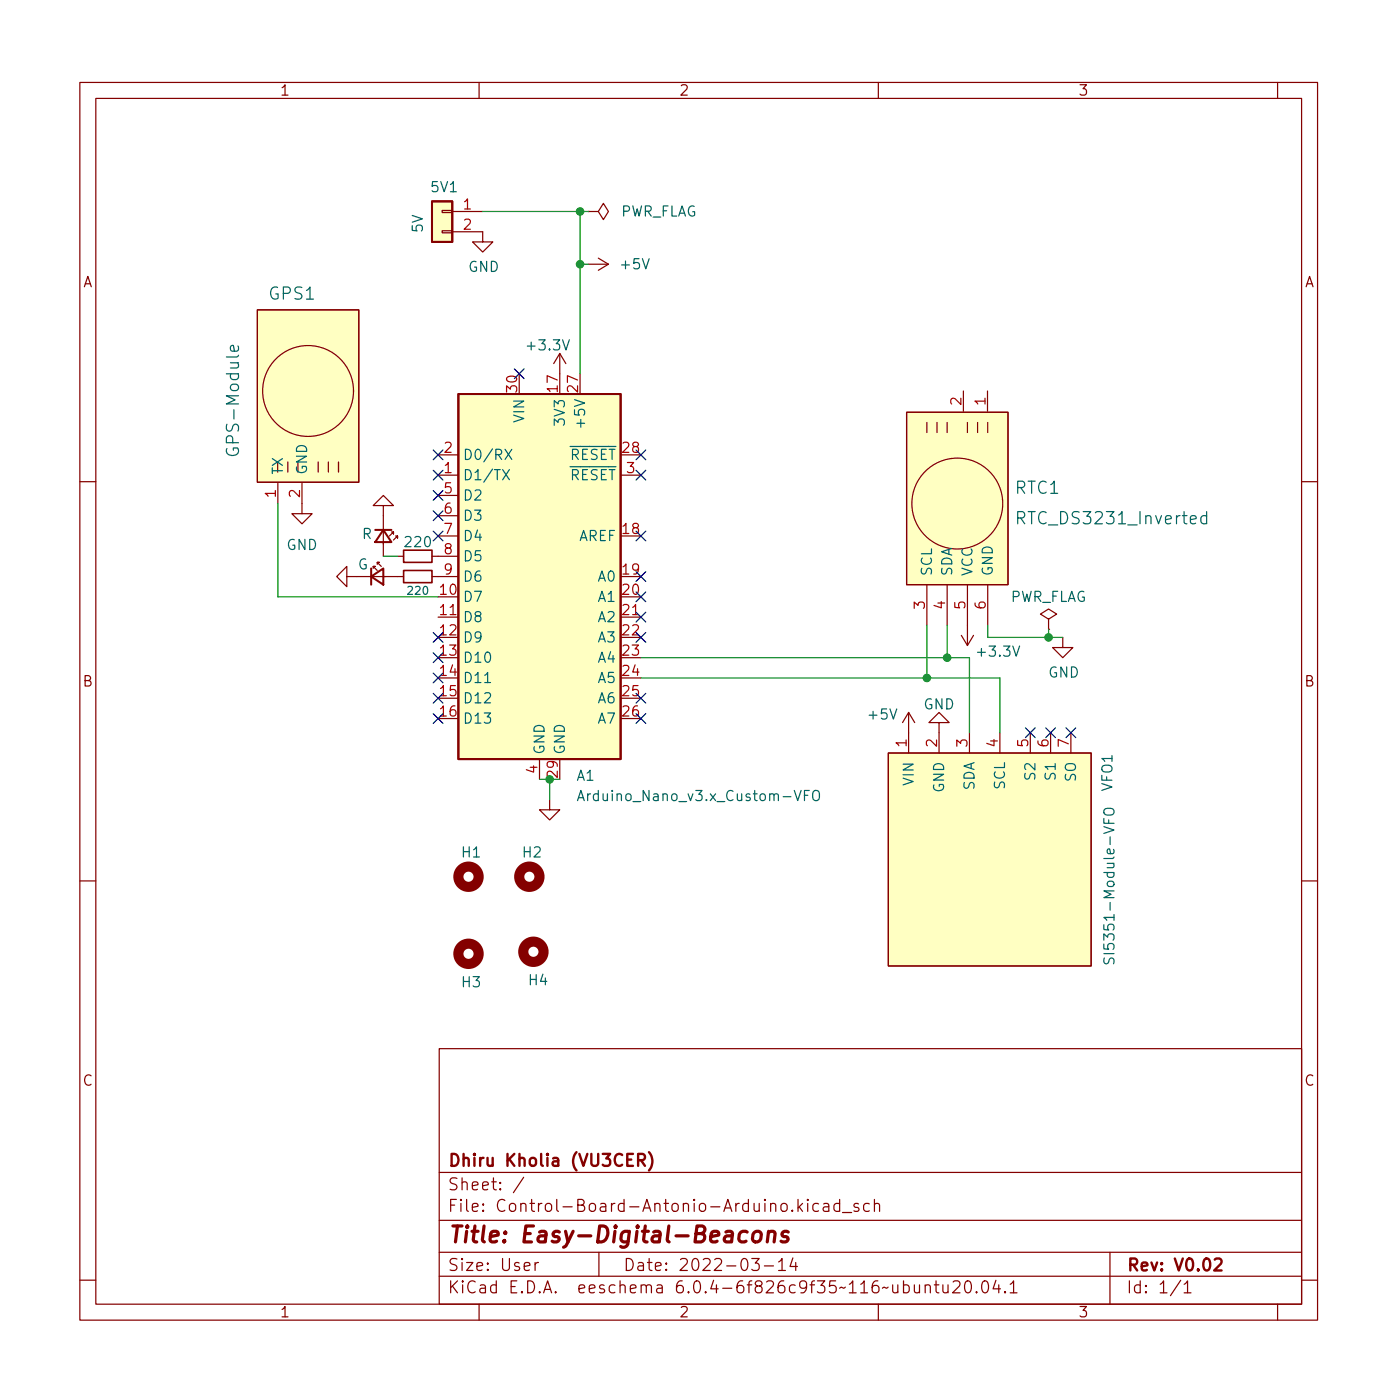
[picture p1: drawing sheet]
<svg xmlns="http://www.w3.org/2000/svg" width="175mm" height="175mm" viewBox="0 0 175 175" stroke-linecap="round" stroke-linejoin="round" font-family="sans-serif">
<g fill="none" stroke="#840000" stroke-width=".15">
<path d="M10 10.3h155v155h-155zM12 12.3h151v151h-151zM60 10.3v2M110 10.3v2M160 10.3v2M32.2 38.8h12.7v21.6h-12.7zM55.4 28.9h1.2v.3h-1.2zM55.4 26.4h1.2v.2h-1.2zM56.6 29h3.9v1.3h1.2l-1.2 1.3-1.3-1.3h1.3M56.6 26.5h3.9M73.7 26.5h1.2l.7-1 .6 1-.6 1-.7-1M73.7 26.5h.1"/>
<path d="M73.7 33.1h2.5M74.9 32.3l1.3 .8M76.2 33.1l-1.3 .8M39.9 57.9v1.2M41.1 57.9v1.2M42.4 57.9v1.2M54.9 59.5h2.5M54.9 57h2.5M70.1 44.3l-.8 1.2M70.1 44.3v2.5M70.1 44.3l.8 1.2M77.7 59.5h2.6"/>
<path d="M113.5 51.6h12.7v21.6h-12.7zM116.1 52.9v1.3M117.3 52.9v1.3M118.6 52.9v1.3M120.6 49v2.5M121.2 52.9v1.3M122.4 52.9v1.3M123.7 49v2.5M123.7 52.9v1.3M10 60.3h2M34.8 60.5v2.6M37.8 60.5v3.8h1.3l-1.3 1.3-1.2-1.3h1.2"/>
<path d="M43.4 72.2v-1.3l-1.2 1.3 1.2 1.3v-1.3h7.1M46.7 71.2v-.3h.3h-.3l.5 .5M47.2 70.7v-.3h.3h-.3l.6 .5M48 63.3h1.3l-1.3-1.3-1.3 1.3h1.3v6.4M49 66.6h.3v.3v-.3l-.5 .5M49.5 67.1h.3v.3v-.3l-.5 .5M49.8 69.7h.7M54.1 69.7h3.3M54.1 72.2h3.3M54.9 77.3h2.5M54.9 62h2.5M54.9 64.6h2.5"/>
<path d="M54.9 67.1h2.5M77.7 77.3h2.6M116.1 73.2v5.1M118.6 73.2v5.1M120.4 79.6l.8 1.2M121.2 73.2v7.6M121.9 79.6l-.7 1.2M123.7 73.2v5.1M131.3 77.5l1-.6-1-.6-1 .6 1 .6v1.3M131.3 78.8h.1M133.1 79.8v1.3h1.3l-1.3 1.3-1.3-1.3h1.3M163 60.3h2"/>
<path d="M67.6 95.1v2.5M111.3 94.3h25.4v26.7h-25.4zM113.8 89.2l-.8 1.3M113.8 89.2v5.1M113.8 89.2l.8 1.3M117.6 90.5h1.3l-1.3-1.3-1.3 1.3h1.3v3.8M121.4 91.8v2.5M125.2 91.8v2.5M129 91.8v2.5M131.6 91.8v2.5M134.1 91.8v2.5M10 110.3h2"/>
<path d="M68.8 100.1v1.3h1.3l-1.3 1.3-1.2-1.3h1.2M163 110.3h2M55 131.3h108v32h-108zM55 159.8h108M55 156.8h108M55 152.8h108M55 146.8h108M65.6 147.4l-1.3 2M67 158.1v1M67.4 158.1a.38 .38 0 0 0-.4 .3M75 156.8v3M94.2 157.6h.9l-.5 .6a.41 .41 0 0 1 .5 .3v.3l-.2 .2-.5 .1-.2-.1"/>
<path d="M95.7 158.5h1.2M97.5 158l.4-.4v1.5M97.5 159.1h.9M99.3 157.5l-.4 1.1h1M99.7 158.1v1M99.9 150.2v1.5M100.1 151.1l.4 .6M100.5 150.7l-.6 .6M101.2 150.2l-.1 .1 .1 .1v-.1v-.1v.2M101.2 150.7v1M102.5 150.8l-.4-.1-.3 .3v.4l.1 .2 .2 .1 .4-.1M103.2 150.8l.1-.1 .4 .1 .1 .9"/>
<path d="M103.8 151.1h-.5a.29 .29 0 0 0-.2 .3 .29 .29 0 0 0 .2 .3l.5-.1M105.2 150.8l-.5-.1-.3 .3v.4l.2 .2 .1 .1 .5-.1M105.2 150.2v1.5M105.5 151.9h1.2M107.5 150.8l-.3-.1-.3 .2 .1 .2 .5 .2 .1 .1-.1 .2-.1 .1-.5-.1M108.9 150.8l-.5-.1-.2 .3v.4l.1 .2 .1 .1 .5-.1M109.5 150.9a.37 .37 0 0 1 .7 0v.8M109.5 150.2v1.5M139 156.8v6.5M10 160.3h2M60 163.3v2M110 163.3v2"/>
<path d="M114.5 160.9l.1 .9a.41 .41 0 0 0 .6 0M115.2 160.9v1M115.9 161.1a.37 .37 0 0 1 .6 0v.8M115.9 160.9v1M117 160.9h.6M117.2 160.4v1.3l.1 .1 .3 .1M118.1 160.9l.1 .9a.41 .41 0 0 0 .5 0M118.7 160.9v1M119.4 160.6l.2-.2h.3a.41 .41 0 0 1 .3 .7l-.9 .8h.9M121 160.5a.36 .36 0 0 1 .6 .2 .77 .77 0 0 1-.4 1.2 1 1 0 0 1-.2-1.4zM122.3 161.8h.1l-.1 .1-.1-.1h.1v.1M123.1 160.6a.36 .36 0 0 1 .4-.2 .36 .36 0 0 1 .2 .3 .77 .77 0 0 1-.4 1.2 .91 .91 0 0 1-.2-1.3z"/>
<path d="M124.7 160.3l-.3 1.1h.9M125.1 160.9v1M125.9 161.8v.1l-.1-.1h.1v.1M126.5 160.8l.4-.4v1.5M126.5 161.9h.9M147.9 160.3l-1.3 2M148.3 160.8l.4-.4v1.5M148.3 161.9h.9M160 163.3v2M163 160.3h2"/>
<circle cx="38.6" cy="49" r="5.7"/>
<circle cx="119.9" cy="63.1" r="5.7"/>
</g>
<path d="M79.9 145.3h.6a.41 .41 0 0 0 .3-.4 .41 .41 0 0 0-.3-.4h-.6v1.5M80.3 145.3l.5 .7M81.3 144.3a1.72 1.72 0 0 1 0 2.3M152.1 157.8l.2-.2h.4a.41 .41 0 0 1 .2 .7l-.8 .8h.9" fill="none" stroke="#840000" stroke-width=".3"/>
<path d="M93.6 154.3a.66 .66 0 0 0-1 .3l-.1 .6 .2 .2 .1 .1 .6-.1M94.4 154.4a.52 .52 0 0 1 .5-.2 .52 .52 0 0 1 .4 .4v.6a.55 .55 0 0 1-.5 .3 .55 .55 0 0 1-.6-.3l.1-.6zM96.2 154.4a.49 .49 0 0 1 .9 .1l-.2 1M96.3 154.2l-.2 1.3M98.7 154.3a.49 .49 0 0 0-.8 .3l.1 .2 .6 .2 .1 .2-.1 .2-.2 .1h-.4l-.2-.1" fill="none" stroke="#840000" stroke-width=".4"/>
<path d="M50.5 68.9h3.6v1.5h-3.6zM50.5 71.4h3.6v1.6h-3.6z" fill="none" stroke="#840000" stroke-width=".2"/>
<path d="M54.1 25.2h2.5v5.1h-2.5zM57.4 49.3h20.3v45.8h-20.3zM46.5 72.2l1.5-1v2zM46.5 71.2v2M47 66.4h2M48 66.4l1 1.5h-2z" fill="none" stroke="#840000" stroke-width=".25"/>
<g fill="#ffffc2" stroke="#ffffc2" stroke-width=".13">
<path d="M54.1 25.2h2.5v5.1h-2.5z"/>
<path d="M32.2 38.8h12.7v21.6h-12.7z"/>
<path d="M57.4 49.3h20.3v45.8h-20.3z"/>
<path d="M113.5 51.6h12.7v21.6h-12.7z"/>
<path d="M111.3 94.3h25.4v26.7h-25.4z"/>
</g>
<g fill="none" stroke="#006464" stroke-width=".15">
<path d="M29.8 43.3l.1 .5-.2 .2-.8-.1v-.1v-.5h.3l.2 .7M62.9 58.8l.9 1.3M63.2 56.3l.9 1.2M63.8 58.8l-.9 1.3M64.1 56.3l-.9 1.2M151.1 64.7l-.4-.1-.3 .3v.4l.1 .2 .2 .1 .4-.1M151.1 64.1v1.5M60.7 85.5h.7M72.4 99.9h.6M100.7 99.6h.5M101.4 99h-.7v1.3M101.8 99.2a.43 .43 0 0 1 .5-.2 .43 .43 0 0 1 .3 .4v.4a.42 .42 0 0 1-.4 .5 .42 .42 0 0 1-.4-.5z"/>
<path d="M72.3 100.3l.4-1.3 .5 1.3M138.2 102.5v.6h1.3M138.3 120v.6a.3 .3 0 0 0 .3 .1 .3 .3 0 0 0 .2-.2 .46 .46 0 0 1 .3-.5h.3l.1 .2v.5M138.3 101.4a.81 .81 0 0 1 1.2 .1 .43 .43 0 0 1-.4 .6h-.4a.42 .42 0 0 1-.4-.2 .42 .42 0 0 1 0-.5z"/>
</g>
<g fill="none" stroke="#840000" stroke-width="1.3">
<circle cx="58.7" cy="109.8" r="1.27"/>
<circle cx="58.7" cy="119.5" r="1.27"/>
<circle cx="66.3" cy="109.8" r="1.27"/>
<circle cx="66.8" cy="119.2" r="1.27"/>
</g>
<path d="M60.5 26.5h13.2M72.6 33.1h1.1M72.6 26.5v20.3M34.8 63.1v11.6h20.1M48 69.7h1.8M116.1 78.3v6.6M118.6 78.3v4.1M123.7 78.3v1.5h9.4M131.3 78.8v1M67.6 97.6h1.2v2.5M80.3 84.9h44.9v6.9M80.3 82.4h41.1v9.4" fill="none" stroke="#009600" stroke-width=".15"/>
<g fill="none" stroke="#000084" stroke-width=".15">
<path d="M54.3 56.4l1.2 1.2M54.3 58.9l1.2 1.2M55.5 56.4l-1.2 1.2M55.5 58.9l-1.2 1.2M64.4 46.2l1.2 1.2M65.6 46.2l-1.2 1.2M79.7 58.9l1.2 1.2M79.7 56.4l1.2 1.2M80.9 58.9l-1.2 1.2M80.9 56.4l-1.2 1.2M54.3 79.2l1.2 1.2M54.3 61.4l1.2 1.3"/>
<path d="M54.3 64l1.2 1.2M54.3 66.5l1.2 1.2M55.5 79.2l-1.2 1.2M55.5 61.4l-1.2 1.3M55.5 64l-1.2 1.2M55.5 66.5l-1.2 1.2M79.7 71.6l1.2 1.2M79.7 76.7l1.2 1.2M79.7 79.2l1.2 1.2M79.7 66.5l1.2 1.2M79.7 74.1l1.2 1.3M80.9 71.6l-1.2 1.2"/>
<path d="M80.9 76.7l-1.2 1.2M80.9 79.2l-1.2 1.2M80.9 66.5l-1.2 1.2M80.9 74.1l-1.2 1.3M54.3 84.3l1.2 1.2M54.3 86.8l1.2 1.3M54.3 81.8l1.2 1.2M54.3 89.4l1.2 1.2M55.5 84.3l-1.2 1.2M55.5 86.8l-1.2 1.3M55.5 81.8l-1.2 1.2M55.5 89.4l-1.2 1.2"/>
<path d="M79.7 89.4l1.2 1.2M79.7 86.8l1.2 1.3M80.9 89.4l-1.2 1.2M80.9 86.8l-1.2 1.3M128.4 91.2l1.2 1.2M129.6 91.2l-1.2 1.2M131 91.2l1.2 1.2M132.2 91.2l-1.2 1.2M133.5 91.2l1.2 1.2M134.7 91.2l-1.2 1.2"/>
</g>
<g fill="#009600" stroke="#009600" stroke-width=".15">
<circle cx="72.6" cy="33.1" r=".46"/>
<circle cx="72.6" cy="26.5" r=".46"/>
<circle cx="116.1" cy="84.9" r=".46"/>
<circle cx="118.6" cy="82.4" r=".46"/>
<circle cx="131.3" cy="79.8" r=".46"/>
<circle cx="68.8" cy="97.6" r=".46"/>
</g>
<text font-size="2.8" fill="#840000" x="56" y="155.6">Title: Easy-Digital-Beacons</text>
<g font-size="2.1" fill="#006464">
<text x="33.7" y="37.5">GPS1</text>
<text x="29.9" y="56.5" transform="rotate(-90 29.9 56.5)">GPS-Module</text>
<text x="127.2" y="61.9">RTC1</text>
<text x="128" y="65.7">RTC_DS3231_Inverted</text>
</g>
<g font-size="2.1" fill="#840000">
<text x="56" y="149.1">Sheet: /</text>
<text x="56" y="146.1">Dhiru Kholia (VU3CER)</text>
<text x="56" y="151.8">File: Control-Board-Antonio-Arduino.kicad_sch</text>
<text x="56" y="162">KiCad E.D.A. eeschema 6.0.4-6f826c9f35~116~ubuntu20.04.1</text>
<text x="56" y="159.2">Size: User</text>
<text x="78" y="159.2">Date: 2022-03-14</text>
<text x="141" y="159.2">Rev: V0.02</text>
<text x="141" y="162">Id: 1/1</text>
</g>
<g font-size="1.8" fill="#840000">
<text x="35" y="12">1</text>
<text x="85" y="12">2</text>
<text x="135" y="12">3</text>
<text x="10.3" y="36">A</text>
<text x="163.4" y="36">A</text>
<text x="10.3" y="86">B</text>
<text x="163.4" y="86">B</text>
<text x="10.3" y="136">C</text>
<text x="163.4" y="136">C</text>
<text x="35" y="165">1</text>
<text x="85" y="165">2</text>
<text x="135" y="165">3</text>
</g>
<g font-size="1.8" fill="#006464">
<text x="53" y="29.1" transform="rotate(-90 53 29.1)">5V</text>
<text x="54.1" y="24.1">5V1</text>
<text x="77.6" y="27.1">PWR_FLAG</text>
<text x="58.6" y="34.1">GND</text>
<text x="77.9" y="33.7">+5V</text>
<text x="66.2" y="43.9">+3.3V</text>
<text x="65.7" y="52.8" transform="rotate(-90 65.7 52.8)">VIN</text>
<text x="70.7" y="53" transform="rotate(-90 70.7 53)">3V3</text>
<text x="73.3" y="53.1" transform="rotate(-90 73.3 53.1)">+5V</text>
<text x="35.4" y="59.5" transform="rotate(-90 35.4 59.5)">TX</text>
<text x="38.5" y="59.5" transform="rotate(-90 38.5 59.5)">GND</text>
<text x="57.9" y="57.6">D0/RX</text>
<text x="69.9" y="57.6">~{RESET}</text>
<text x="57.9" y="60.1">D1/TX</text>
<text x="57.9" y="62.7">D2</text>
<text x="57.9" y="65.2">D3</text>
<text x="69.9" y="60.1">~{RESET}</text>
<text x="35.9" y="68.9">GND</text>
<text x="44.8" y="71.3">G</text>
<text x="45.3" y="67.5">R</text>
<text x="50.8" y="68.5">220</text>
<text x="57.9" y="67.8">D4</text>
<text x="57.9" y="70.3">D5</text>
<text x="72.4" y="67.8">AREF</text>
<text x="57.9" y="75.4">D7</text>
<text x="57.9" y="77.9">D8</text>
<text x="57.9" y="72.8">D6</text>
<text x="75" y="72.8">A0</text>
<text x="75" y="75.4">A1</text>
<text x="75" y="77.9">A2</text>
<text x="116.7" y="72.2" transform="rotate(-90 116.7 72.2)">SCL</text>
<text x="119.3" y="72.2" transform="rotate(-90 119.3 72.2)">SDA</text>
<text x="121.8" y="72.2" transform="rotate(-90 121.8 72.2)">VCC</text>
<text x="124.3" y="72.2" transform="rotate(-90 124.3 72.2)">GND</text>
<text x="126.4" y="75.4">PWR_FLAG</text>
<text x="57.9" y="80.5">D9</text>
<text x="57.9" y="83">D10</text>
<text x="75" y="80.5">A3</text>
<text x="75" y="83">A4</text>
<text x="122.6" y="82.2">+3.3V</text>
<text x="57.9" y="85.5">D11</text>
<text x="57.9" y="88.1">D12</text>
<text x="75" y="85.5">A5</text>
<text x="75" y="88.1">A6</text>
<text x="115.6" y="88.8">GND</text>
<text x="131.3" y="84.9">GND</text>
<text x="57.9" y="90.6">D13</text>
<text x="68.2" y="94.6" transform="rotate(-90 68.2 94.6)">GND</text>
<text x="70.7" y="94.6" transform="rotate(-90 70.7 94.6)">GND</text>
<text x="75" y="90.6">A7</text>
<text x="108.9" y="90.1">+5V</text>
<text x="72.2" y="97.8">A1</text>
<text x="73.3" y="100.3">Arduino_Nano_v3.x_Custom-VFO</text>
<text x="114.4" y="98.3" transform="rotate(-90 114.4 98.3)">VIN</text>
<text x="118.2" y="99.3" transform="rotate(-90 118.2 99.3)">GND</text>
<text x="122" y="99.1" transform="rotate(-90 122 99.1)">SDA</text>
<text x="125.9" y="98.9" transform="rotate(-90 125.9 98.9)">SCL</text>
<text x="129.7" y="97.5" transform="rotate(-90 129.7 97.5)">S2</text>
<text x="132.2" y="97.5" transform="rotate(-90 132.2 97.5)">S1</text>
<text x="134.7" y="97.9" transform="rotate(-90 134.7 97.9)">SO</text>
<text x="139.3" y="99.1" transform="rotate(-90 139.3 99.1)">VFO1</text>
<text x="57.9" y="107.4">H1</text>
<text x="65.5" y="107.4">H2</text>
<text x="139.6" y="119.3" transform="rotate(-90 139.6 119.3)">SI5351-Module-VFO</text>
<text x="57.9" y="123.6">H3</text>
<text x="66.3" y="123.4">H4</text>
</g>
<g font-size="1.8" fill="#a90000">
<text x="58.1" y="26.2">1</text>
<text x="58.1" y="28.8">2</text>
<text x="64.8" y="49.1" transform="rotate(-90 64.8 49.1)">30</text>
<text x="69.8" y="49.1" transform="rotate(-90 69.8 49.1)">17</text>
<text x="72.4" y="49.1" transform="rotate(-90 72.4 49.1)">27</text>
<text x="120.4" y="50.7" transform="rotate(-90 120.4 50.7)">2</text>
<text x="123.4" y="50.7" transform="rotate(-90 123.4 50.7)">1</text>
<text x="55.6" y="59.3">1</text>
<text x="55.6" y="56.7">2</text>
<text x="78" y="56.7">28</text>
<text x="78.5" y="59.3">3</text>
<text x="34.5" y="62.3" transform="rotate(-90 34.5 62.3)">1</text>
<text x="37.6" y="62.3" transform="rotate(-90 37.6 62.3)">2</text>
<text x="55.6" y="61.8">5</text>
<text x="55.6" y="64.3">6</text>
<text x="55.6" y="66.9">7</text>
<text x="55.6" y="69.4">8</text>
<text x="55.6" y="72">9</text>
<text x="78" y="66.9">18</text>
<text x="78" y="72">19</text>
<text x="55.2" y="74.5">10</text>
<text x="55.2" y="77">11</text>
<text x="78" y="74.5">20</text>
<text x="78" y="77">21</text>
<text x="115.8" y="76.3" transform="rotate(-90 115.8 76.3)">3</text>
<text x="118.4" y="76.3" transform="rotate(-90 118.4 76.3)">4</text>
<text x="120.9" y="76.3" transform="rotate(-90 120.9 76.3)">5</text>
<text x="123.4" y="76.3" transform="rotate(-90 123.4 76.3)">6</text>
<text x="55.2" y="79.6">12</text>
<text x="55.2" y="82.1">13</text>
<text x="78" y="79.6">22</text>
<text x="78" y="82.1">23</text>
<text x="55.2" y="84.7">14</text>
<text x="55.2" y="87.2">15</text>
<text x="55.2" y="89.7">16</text>
<text x="78" y="84.7">24</text>
<text x="78" y="87.2">25</text>
<text x="78" y="89.7">26</text>
<text x="113.5" y="93.5" transform="rotate(-90 113.5 93.5)">1</text>
<text x="117.3" y="93.5" transform="rotate(-90 117.3 93.5)">2</text>
<text x="121.2" y="93.5" transform="rotate(-90 121.2 93.5)">3</text>
<text x="125" y="93.5" transform="rotate(-90 125 93.5)">4</text>
<text x="128.8" y="93.5" transform="rotate(-90 128.8 93.5)">5</text>
<text x="131.3" y="93.5" transform="rotate(-90 131.3 93.5)">6</text>
<text x="133.9" y="93.5" transform="rotate(-90 133.9 93.5)">7</text>
<text x="67.3" y="96.8" transform="rotate(-90 67.3 96.8)">4</text>
</g>
<text font-size="1.8" fill="#009600" x="69.8" y="97.3" transform="rotate(-90 69.8 97.3)">29</text>
<text font-size="1.4" fill="#006464" x="51.2" y="74.5">220</text>
</svg>
